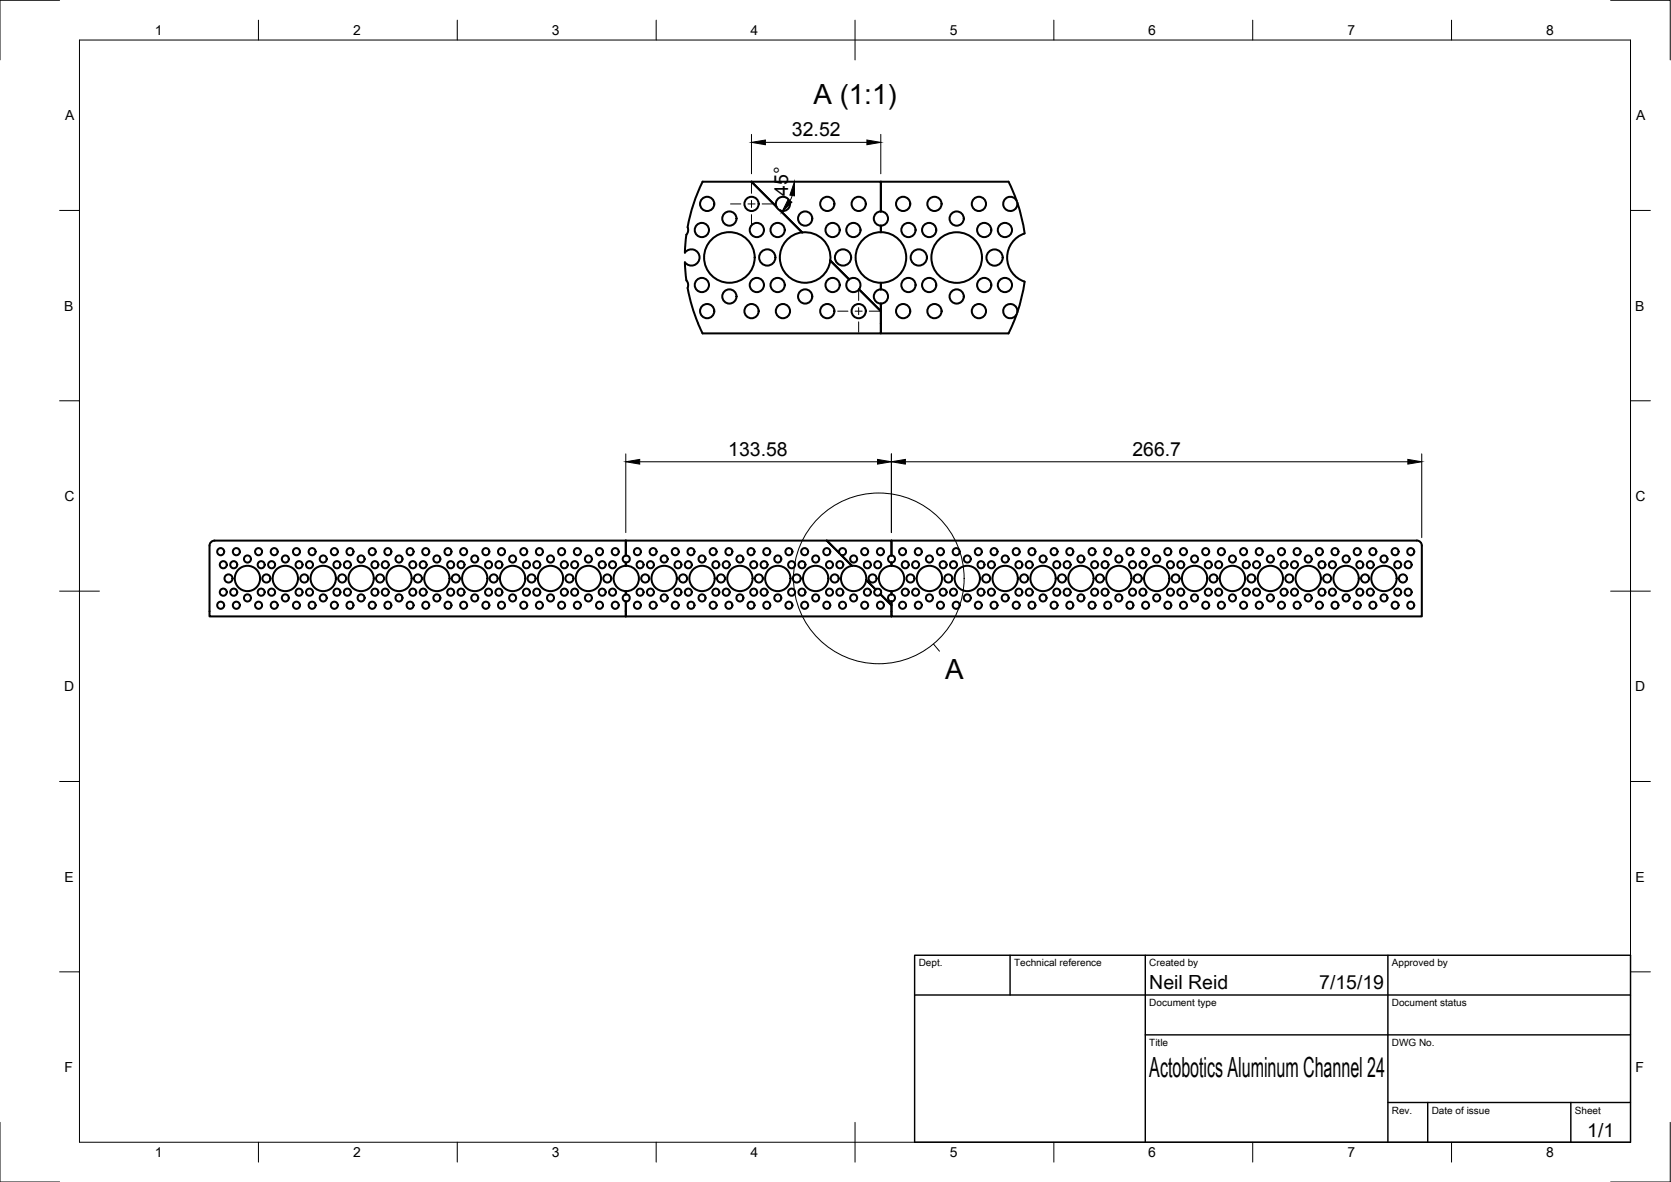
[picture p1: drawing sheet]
<svg xmlns="http://www.w3.org/2000/svg" width="420mm" height="297mm" viewBox="0 0 420 297" stroke-linecap="round" stroke-linejoin="round" font-family="sans-serif">
<!-- layer: Visible -->
<g fill="none" stroke="#000" stroke-width=".51">
<path d="M172.6 59l-.4 4.5a2.04 2.04 0 0 1 3-.3 2.04 2.04 0 0 1 0 3 2.04 2.04 0 0 1-3-.3l.4 4.6M176.7 45.7h12.3M176.7 45.6a43 43 0 0 0-3.8 11.5l.1 .8-.4 1.1M189 45.7h32.5v7.5v-7.5h32.1l2 4.8a1.79 1.79 0 0 0-3-.4 1.79 1.79 0 0 0 1 2.8 1.79 1.79 0 0 0 2.2-2.1l1.2 4.3 .6 3.6M189 45.7l6.2 6.2M195.2 51.9a1.79 1.79 0 0 1 1.4-2.4 1.79 1.79 0 0 1 2 2 1.79 1.79 0 0 1-2.4 1.4M195.2 51.9l.4 .6 .6 .4M196.2 52.9l5.5 5.5M201.7 58.4a6.4 6.4 0 0 0-5.6 6.6 6.4 6.4 0 0 0 6.1 6.1 6.4 6.4 0 0 0 6.6-5.7M201.7 58.4a6.4 6.4 0 0 1 7.1 7.1M221.5 56.7v1.7M257.6 58.7a6.4 6.4 0 0 0-4.4 6 6.4 6.4 0 0 0 4.4 6.1"/>
<path d="M172.6 70.5l.4 .7a16.1 16.1 0 0 0 1.2 6.5l1.3 3.5 1.2 2.6h44.8v-2.6M208.7 65.5l4.8 4.7M221.5 78.2l-5.5-5.5 5.5 5.5v3M221.5 71.1v1.6M221.5 76.3v4.9M257.6 70.8l-.8 4.4-1 3.4a1.79 1.79 0 0 0-2.2-2.1 1.79 1.79 0 0 0-1 2.9 1.79 1.79 0 0 0 3-.4l-.8 2.2M221.5 81.2v2.6h32.1l1.1-2.6M157.4 139.6a.88 .88 0 0 1 1 .9 .88 .88 0 0 1-1 .9M157.4 135.9v3.7M157.4 139.6a.88 .88 0 0 0-.8 .9 .88 .88 0 0 0 .8 .9M207.9 135.9h16.3v3.7v-3.7l132-.1a1.27 1.27 0 0 1 1.3 1.3v17.8h-133.3v-3.7M207.9 135.9h-153.9a1.27 1.27 0 0 0-1.3 1.2v17.8h104.7v-3.7"/>
<path d="M207.9 135.9l3.1 3.1M211 139a.9 .9 0 0 1 .8-1.2 .9 .9 0 0 1 .9 1 .9 .9 0 0 1-1.2 .7M211 139l.5 .5M211.5 139.5l2.7 2.7M157.4 141.4v.8M157.4 148.6v.8M157.4 142.2a3.2 3.2 0 0 1 3.3 3.2 3.2 3.2 0 0 1-3.3 3.2M157.4 142.2a3.2 3.2 0 0 0-3.1 3.2 3.2 3.2 0 0 0 3.1 3.2M157.4 149.4a.88 .88 0 0 0-.8 .9 .88 .88 0 0 0 .8 .8M157.4 149.4a.9 .9 0 0 1 .9 .9 .9 .9 0 0 1-.9 .9M217.8 145.7l2.4 2.4M220.2 148.1a.88 .88 0 0 0-.1 1.4 .88 .88 0 0 0 1.3-.2"/>
<path d="M220.2 148.1a.88 .88 0 0 1 1.1 .1 .88 .88 0 0 1 .1 1.1M221.4 149.4l2.8 2.7v2.8h-66.8v-3.7M221.4 149.4l2.8 2.7M224.2 141.4v.8M224.2 148.6v.8M224.2 142.2a3.2 3.2 0 0 1 3.2 3.2 3.2 3.2 0 0 1-3.2 3.2M224.2 149.4a.9 .9 0 0 1 .8 .9 .9 .9 0 0 1-.8 .9M224.2 149.4a.9 .9 0 0 0-.9 .9 .9 .9 0 0 0 .9 .9M224.2 142.2a3.2 3.2 0 0 0-3.2 3.2 3.2 3.2 0 0 0 3.2 3.2"/>
<circle cx="176.5" cy="57.8" r="1.79"/>
<circle cx="177.8" cy="51.2" r="1.79"/>
<circle cx="183.4" cy="54.9" r="1.79"/>
<circle cx="189" cy="51.2" r="1.79"/>
<circle cx="190.3" cy="57.8" r="1.79"/>
<circle cx="195.5" cy="57.8" r="1.79"/>
<circle cx="202.4" cy="54.9" r="1.79"/>
<circle cx="208" cy="51.2" r="1.79"/>
<circle cx="209.3" cy="57.8" r="1.79"/>
<circle cx="214.6" cy="57.8" r="1.79"/>
<circle cx="215.9" cy="51.2" r="1.79"/>
<circle cx="221.5" cy="54.9" r="1.79"/>
<circle cx="227.1" cy="51.2" r="1.79"/>
<circle cx="228.4" cy="57.8" r="1.79"/>
<circle cx="233.6" cy="57.8" r="1.79"/>
<circle cx="235" cy="51.2" r="1.79"/>
<circle cx="240.5" cy="54.9" r="1.79"/>
<circle cx="246.1" cy="51.2" r="1.79"/>
<circle cx="247.5" cy="57.8" r="1.79"/>
<circle cx="252.7" cy="57.8" r="1.79"/>
<circle cx="176.5" cy="71.6" r="1.79"/>
<circle cx="177.8" cy="78.2" r="1.79"/>
<circle cx="183.4" cy="64.7" r="6.4"/>
<circle cx="183.4" cy="74.5" r="1.79"/>
<circle cx="189" cy="78.2" r="1.79"/>
<circle cx="190.3" cy="71.6" r="1.79"/>
<circle cx="192.9" cy="64.7" r="2.04"/>
<circle cx="195.5" cy="71.6" r="1.79"/>
<circle cx="196.9" cy="78.2" r="1.79"/>
<circle cx="202.4" cy="74.5" r="1.79"/>
<circle cx="208" cy="78.2" r="1.79"/>
<circle cx="209.3" cy="71.6" r="1.79"/>
<circle cx="212" cy="64.7" r="2.04"/>
<circle cx="214.6" cy="71.6" r="1.79"/>
<circle cx="215.9" cy="78.2" r="1.79"/>
<circle cx="221.5" cy="74.5" r="1.79"/>
<circle cx="221.5" cy="64.7" r="6.4"/>
<circle cx="227.1" cy="78.2" r="1.79"/>
<circle cx="228.4" cy="71.6" r="1.79"/>
<circle cx="231" cy="64.7" r="2.04"/>
<circle cx="233.6" cy="71.6" r="1.79"/>
<circle cx="235" cy="78.2" r="1.79"/>
<circle cx="240.5" cy="64.7" r="6.4"/>
<circle cx="240.5" cy="74.5" r="1.79"/>
<circle cx="246.1" cy="78.2" r="1.79"/>
<circle cx="247.5" cy="71.6" r="1.79"/>
<circle cx="250.1" cy="64.7" r="2.04"/>
<circle cx="252.7" cy="71.6" r="1.79"/>
<circle cx="55.5" cy="138.6" r=".89"/>
<circle cx="59.4" cy="138.6" r=".89"/>
<circle cx="65" cy="138.6" r=".89"/>
<circle cx="68.9" cy="138.6" r=".89"/>
<circle cx="74.5" cy="138.6" r=".89"/>
<circle cx="78.5" cy="138.6" r=".89"/>
<circle cx="84.1" cy="138.6" r=".89"/>
<circle cx="88" cy="138.6" r=".89"/>
<circle cx="93.6" cy="138.6" r=".89"/>
<circle cx="97.5" cy="138.6" r=".89"/>
<circle cx="103.1" cy="138.6" r=".89"/>
<circle cx="107" cy="138.6" r=".89"/>
<circle cx="112.6" cy="138.6" r=".89"/>
<circle cx="116.6" cy="138.6" r=".89"/>
<circle cx="122.2" cy="138.6" r=".89"/>
<circle cx="126.1" cy="138.6" r=".89"/>
<circle cx="131.7" cy="138.6" r=".89"/>
<circle cx="135.6" cy="138.6" r=".89"/>
<circle cx="141.2" cy="138.6" r=".89"/>
<circle cx="145.2" cy="138.6" r=".89"/>
<circle cx="150.7" cy="138.6" r=".89"/>
<circle cx="154.7" cy="138.6" r=".89"/>
<circle cx="160.3" cy="138.6" r=".89"/>
<circle cx="164.2" cy="138.6" r=".89"/>
<circle cx="169.8" cy="138.6" r=".89"/>
<circle cx="173.7" cy="138.6" r=".89"/>
<circle cx="179.3" cy="138.6" r=".89"/>
<circle cx="183.3" cy="138.6" r=".89"/>
<circle cx="188.8" cy="138.6" r=".89"/>
<circle cx="192.8" cy="138.6" r=".89"/>
<circle cx="198.4" cy="138.6" r=".89"/>
<circle cx="202.3" cy="138.6" r=".89"/>
<circle cx="207.9" cy="138.6" r=".89"/>
<circle cx="217.4" cy="138.6" r=".89"/>
<circle cx="221.4" cy="138.6" r=".89"/>
<circle cx="226.9" cy="138.6" r=".89"/>
<circle cx="230.9" cy="138.6" r=".89"/>
<circle cx="236.5" cy="138.6" r=".89"/>
<circle cx="240.4" cy="138.6" r=".89"/>
<circle cx="246" cy="138.6" r=".89"/>
<circle cx="249.9" cy="138.6" r=".89"/>
<circle cx="255.5" cy="138.6" r=".89"/>
<circle cx="259.5" cy="138.6" r=".89"/>
<circle cx="265" cy="138.6" r=".89"/>
<circle cx="269" cy="138.6" r=".89"/>
<circle cx="274.6" cy="138.6" r=".89"/>
<circle cx="278.5" cy="138.6" r=".89"/>
<circle cx="284.1" cy="138.6" r=".89"/>
<circle cx="288" cy="138.6" r=".89"/>
<circle cx="293.6" cy="138.6" r=".89"/>
<circle cx="297.6" cy="138.6" r=".89"/>
<circle cx="303.2" cy="138.6" r=".89"/>
<circle cx="307.1" cy="138.6" r=".89"/>
<circle cx="312.7" cy="138.6" r=".89"/>
<circle cx="316.6" cy="138.6" r=".89"/>
<circle cx="322.2" cy="138.6" r=".89"/>
<circle cx="326.1" cy="138.6" r=".89"/>
<circle cx="331.7" cy="138.6" r=".89"/>
<circle cx="335.7" cy="138.6" r=".89"/>
<circle cx="341.3" cy="138.6" r=".89"/>
<circle cx="345.2" cy="138.6" r=".89"/>
<circle cx="350.8" cy="138.6" r=".89"/>
<circle cx="354.7" cy="138.6" r=".89"/>
<circle cx="55.5" cy="152.1" r=".89"/>
<circle cx="56.1" cy="141.9" r=".89"/>
<circle cx="56.1" cy="148.8" r=".89"/>
<circle cx="57.4" cy="145.4" r="1.01"/>
<circle cx="58.8" cy="141.9" r=".89"/>
<circle cx="58.8" cy="148.8" r=".89"/>
<circle cx="59.4" cy="152.1" r=".89"/>
<circle cx="62.2" cy="150.3" r=".89"/>
<circle cx="62.2" cy="140.5" r=".89"/>
<circle cx="62.2" cy="145.4" r="3.2"/>
<circle cx="65" cy="152.1" r=".89"/>
<circle cx="65.7" cy="141.9" r=".89"/>
<circle cx="65.7" cy="148.8" r=".89"/>
<circle cx="67" cy="145.4" r="1.01"/>
<circle cx="68.3" cy="141.9" r=".89"/>
<circle cx="68.3" cy="148.8" r=".89"/>
<circle cx="68.9" cy="152.1" r=".89"/>
<circle cx="71.7" cy="150.3" r=".89"/>
<circle cx="71.7" cy="140.5" r=".89"/>
<circle cx="71.7" cy="145.4" r="3.2"/>
<circle cx="74.5" cy="152.1" r=".89"/>
<circle cx="75.2" cy="148.8" r=".89"/>
<circle cx="75.2" cy="141.9" r=".89"/>
<circle cx="76.5" cy="145.4" r="1.01"/>
<circle cx="77.8" cy="141.9" r=".89"/>
<circle cx="77.8" cy="148.8" r=".89"/>
<circle cx="78.5" cy="152.1" r=".89"/>
<circle cx="81.3" cy="140.5" r=".89"/>
<circle cx="81.3" cy="150.3" r=".89"/>
<circle cx="81.3" cy="145.4" r="3.2"/>
<circle cx="84.1" cy="152.1" r=".89"/>
<circle cx="84.7" cy="141.9" r=".89"/>
<circle cx="84.7" cy="148.8" r=".89"/>
<circle cx="86" cy="145.4" r="1.01"/>
<circle cx="87.3" cy="148.8" r=".89"/>
<circle cx="87.3" cy="141.9" r=".89"/>
<circle cx="88" cy="152.1" r=".89"/>
<circle cx="90.8" cy="150.3" r=".89"/>
<circle cx="90.8" cy="140.5" r=".89"/>
<circle cx="90.8" cy="145.4" r="3.2"/>
<circle cx="93.6" cy="152.1" r=".89"/>
<circle cx="94.3" cy="141.9" r=".89"/>
<circle cx="94.3" cy="148.8" r=".89"/>
<circle cx="95.5" cy="145.4" r="1.01"/>
<circle cx="96.9" cy="141.9" r=".89"/>
<circle cx="96.9" cy="148.8" r=".89"/>
<circle cx="97.5" cy="152.1" r=".89"/>
<circle cx="100.3" cy="150.3" r=".89"/>
<circle cx="100.3" cy="140.5" r=".89"/>
<circle cx="100.3" cy="145.4" r="3.2"/>
<circle cx="103.1" cy="152.1" r=".89"/>
<circle cx="103.8" cy="141.9" r=".89"/>
<circle cx="103.8" cy="148.8" r=".89"/>
<circle cx="105.1" cy="145.4" r="1.01"/>
<circle cx="106.4" cy="148.8" r=".89"/>
<circle cx="106.4" cy="141.9" r=".89"/>
<circle cx="107" cy="152.1" r=".89"/>
<circle cx="109.8" cy="140.5" r=".89"/>
<circle cx="109.8" cy="150.3" r=".89"/>
<circle cx="109.8" cy="145.4" r="3.2"/>
<circle cx="112.6" cy="152.1" r=".89"/>
<circle cx="113.3" cy="148.8" r=".89"/>
<circle cx="113.3" cy="141.9" r=".89"/>
<circle cx="114.6" cy="145.4" r="1.01"/>
<circle cx="115.9" cy="141.9" r=".89"/>
<circle cx="115.9" cy="148.8" r=".89"/>
<circle cx="116.6" cy="152.1" r=".89"/>
<circle cx="119.4" cy="150.3" r=".89"/>
<circle cx="119.4" cy="140.5" r=".89"/>
<circle cx="119.4" cy="145.4" r="3.2"/>
<circle cx="122.2" cy="152.1" r=".89"/>
<circle cx="122.8" cy="141.9" r=".89"/>
<circle cx="122.8" cy="148.8" r=".89"/>
<circle cx="124.1" cy="145.4" r="1.01"/>
<circle cx="125.4" cy="148.8" r=".89"/>
<circle cx="125.4" cy="141.9" r=".89"/>
<circle cx="126.1" cy="152.1" r=".89"/>
<circle cx="128.9" cy="150.3" r=".89"/>
<circle cx="128.9" cy="140.5" r=".89"/>
<circle cx="128.9" cy="145.4" r="3.2"/>
<circle cx="131.7" cy="152.1" r=".89"/>
<circle cx="132.4" cy="148.8" r=".89"/>
<circle cx="132.4" cy="141.9" r=".89"/>
<circle cx="133.6" cy="145.4" r="1.01"/>
<circle cx="135" cy="141.9" r=".89"/>
<circle cx="135" cy="148.8" r=".89"/>
<circle cx="135.6" cy="152.1" r=".89"/>
<circle cx="138.4" cy="150.3" r=".89"/>
<circle cx="138.4" cy="140.5" r=".89"/>
<circle cx="138.4" cy="145.4" r="3.2"/>
<circle cx="141.2" cy="152.1" r=".89"/>
<circle cx="141.9" cy="141.9" r=".89"/>
<circle cx="141.9" cy="148.8" r=".89"/>
<circle cx="143.2" cy="145.4" r="1.01"/>
<circle cx="144.5" cy="141.9" r=".89"/>
<circle cx="144.5" cy="148.8" r=".89"/>
<circle cx="145.2" cy="152.1" r=".89"/>
<circle cx="147.9" cy="140.5" r=".89"/>
<circle cx="147.9" cy="150.3" r=".89"/>
<circle cx="147.9" cy="145.4" r="3.2"/>
<circle cx="150.7" cy="152.1" r=".89"/>
<circle cx="151.4" cy="148.8" r=".89"/>
<circle cx="151.4" cy="141.9" r=".89"/>
<circle cx="152.7" cy="145.4" r="1.01"/>
<circle cx="154" cy="148.8" r=".89"/>
<circle cx="154" cy="141.9" r=".89"/>
<circle cx="154.7" cy="152.1" r=".89"/>
<circle cx="160.3" cy="152.1" r=".89"/>
<circle cx="160.9" cy="148.8" r=".89"/>
<circle cx="160.9" cy="141.9" r=".89"/>
<circle cx="162.2" cy="145.4" r="1.01"/>
<circle cx="163.5" cy="141.9" r=".89"/>
<circle cx="163.5" cy="148.8" r=".89"/>
<circle cx="164.2" cy="152.1" r=".89"/>
<circle cx="167" cy="140.5" r=".89"/>
<circle cx="167" cy="150.3" r=".89"/>
<circle cx="167" cy="145.4" r="3.2"/>
<circle cx="169.8" cy="152.1" r=".89"/>
<circle cx="170.5" cy="148.8" r=".89"/>
<circle cx="170.5" cy="141.9" r=".89"/>
<circle cx="171.7" cy="145.4" r="1.01"/>
<circle cx="173.1" cy="148.8" r=".89"/>
<circle cx="173.1" cy="141.9" r=".89"/>
<circle cx="173.7" cy="152.1" r=".89"/>
<circle cx="176.5" cy="150.3" r=".89"/>
<circle cx="176.5" cy="140.5" r=".89"/>
<circle cx="176.5" cy="145.4" r="3.2"/>
<circle cx="179.3" cy="152.1" r=".89"/>
<circle cx="180" cy="141.9" r=".89"/>
<circle cx="180" cy="148.8" r=".89"/>
<circle cx="181.3" cy="145.4" r="1.01"/>
<circle cx="182.6" cy="148.8" r=".89"/>
<circle cx="182.6" cy="141.9" r=".89"/>
<circle cx="183.3" cy="152.1" r=".89"/>
<circle cx="186" cy="140.5" r=".89"/>
<circle cx="186" cy="150.3" r=".89"/>
<circle cx="186" cy="145.4" r="3.2"/>
<circle cx="188.8" cy="152.1" r=".89"/>
<circle cx="189.5" cy="148.8" r=".89"/>
<circle cx="189.5" cy="141.9" r=".89"/>
<circle cx="190.8" cy="145.4" r="1.01"/>
<circle cx="192.1" cy="148.8" r=".89"/>
<circle cx="192.1" cy="141.9" r=".89"/>
<circle cx="192.8" cy="152.1" r=".89"/>
<circle cx="195.6" cy="150.3" r=".89"/>
<circle cx="195.6" cy="140.5" r=".89"/>
<circle cx="195.6" cy="145.4" r="3.2"/>
<circle cx="198.4" cy="152.1" r=".89"/>
<circle cx="199" cy="141.9" r=".89"/>
<circle cx="199" cy="148.8" r=".89"/>
<circle cx="200.3" cy="145.4" r="1.01"/>
<circle cx="201.6" cy="148.8" r=".89"/>
<circle cx="201.6" cy="141.9" r=".89"/>
<circle cx="202.3" cy="152.1" r=".89"/>
<circle cx="205.1" cy="150.3" r=".89"/>
<circle cx="205.1" cy="140.5" r=".89"/>
<circle cx="205.1" cy="145.4" r="3.2"/>
<circle cx="207.9" cy="152.1" r=".89"/>
<circle cx="208.6" cy="141.9" r=".89"/>
<circle cx="208.6" cy="148.8" r=".89"/>
<circle cx="209.9" cy="145.4" r="1.01"/>
<circle cx="211.2" cy="141.9" r=".89"/>
<circle cx="211.2" cy="148.8" r=".89"/>
<circle cx="211.8" cy="152.1" r=".89"/>
<circle cx="214.6" cy="140.5" r=".89"/>
<circle cx="214.6" cy="150.3" r=".89"/>
<circle cx="214.6" cy="145.4" r="3.2"/>
<circle cx="217.4" cy="152.1" r=".89"/>
<circle cx="218.1" cy="148.8" r=".89"/>
<circle cx="218.1" cy="141.9" r=".89"/>
<circle cx="219.4" cy="145.4" r="1.01"/>
<circle cx="220.7" cy="141.9" r=".89"/>
<circle cx="221.4" cy="152.1" r=".89"/>
<circle cx="224.2" cy="140.5" r=".89"/>
<circle cx="226.9" cy="152.1" r=".89"/>
<circle cx="227.6" cy="141.9" r=".89"/>
<circle cx="227.6" cy="148.8" r=".89"/>
<circle cx="228.9" cy="145.4" r="1.01"/>
<circle cx="230.2" cy="141.9" r=".89"/>
<circle cx="230.2" cy="148.8" r=".89"/>
<circle cx="230.9" cy="152.1" r=".89"/>
<circle cx="233.7" cy="140.5" r=".89"/>
<circle cx="233.7" cy="150.3" r=".89"/>
<circle cx="233.7" cy="145.4" r="3.2"/>
<circle cx="236.5" cy="152.1" r=".89"/>
<circle cx="237.1" cy="141.9" r=".89"/>
<circle cx="237.1" cy="148.8" r=".89"/>
<circle cx="238.4" cy="145.4" r="1.01"/>
<circle cx="239.7" cy="148.8" r=".89"/>
<circle cx="239.7" cy="141.9" r=".89"/>
<circle cx="240.4" cy="152.1" r=".89"/>
<circle cx="243.2" cy="150.3" r=".89"/>
<circle cx="243.2" cy="140.5" r=".89"/>
<circle cx="243.2" cy="145.4" r="3.2"/>
<circle cx="246" cy="152.1" r=".89"/>
<circle cx="246.7" cy="148.8" r=".89"/>
<circle cx="246.7" cy="141.9" r=".89"/>
<circle cx="248" cy="145.4" r="1.01"/>
<circle cx="249.3" cy="141.9" r=".89"/>
<circle cx="249.3" cy="148.8" r=".89"/>
<circle cx="249.9" cy="152.1" r=".89"/>
<circle cx="252.7" cy="140.5" r=".89"/>
<circle cx="252.7" cy="150.3" r=".89"/>
<circle cx="252.7" cy="145.4" r="3.2"/>
<circle cx="255.5" cy="152.1" r=".89"/>
<circle cx="256.2" cy="148.8" r=".89"/>
<circle cx="256.2" cy="141.9" r=".89"/>
<circle cx="257.5" cy="145.4" r="1.01"/>
<circle cx="258.8" cy="148.8" r=".89"/>
<circle cx="258.8" cy="141.9" r=".89"/>
<circle cx="259.5" cy="152.1" r=".89"/>
<circle cx="262.3" cy="150.3" r=".89"/>
<circle cx="262.3" cy="140.5" r=".89"/>
<circle cx="262.3" cy="145.4" r="3.2"/>
<circle cx="265" cy="152.1" r=".89"/>
<circle cx="265.7" cy="141.9" r=".89"/>
<circle cx="265.7" cy="148.8" r=".89"/>
<circle cx="267" cy="145.4" r="1.01"/>
<circle cx="268.3" cy="148.8" r=".89"/>
<circle cx="268.3" cy="141.9" r=".89"/>
<circle cx="269" cy="152.1" r=".89"/>
<circle cx="271.8" cy="150.3" r=".89"/>
<circle cx="271.8" cy="140.5" r=".89"/>
<circle cx="271.8" cy="145.4" r="3.2"/>
<circle cx="274.6" cy="152.1" r=".89"/>
<circle cx="275.2" cy="141.9" r=".89"/>
<circle cx="275.2" cy="148.8" r=".89"/>
<circle cx="276.5" cy="145.4" r="1.01"/>
<circle cx="277.8" cy="141.9" r=".89"/>
<circle cx="277.8" cy="148.8" r=".89"/>
<circle cx="278.5" cy="152.1" r=".89"/>
<circle cx="281.3" cy="150.3" r=".89"/>
<circle cx="281.3" cy="140.5" r=".89"/>
<circle cx="281.3" cy="145.4" r="3.2"/>
<circle cx="284.1" cy="152.1" r=".89"/>
<circle cx="284.8" cy="148.8" r=".89"/>
<circle cx="284.8" cy="141.9" r=".89"/>
<circle cx="286.1" cy="145.4" r="1.01"/>
<circle cx="287.4" cy="148.8" r=".89"/>
<circle cx="287.4" cy="141.9" r=".89"/>
<circle cx="288" cy="152.1" r=".89"/>
<circle cx="290.8" cy="140.5" r=".89"/>
<circle cx="290.8" cy="150.3" r=".89"/>
<circle cx="290.8" cy="145.4" r="3.2"/>
<circle cx="293.6" cy="152.1" r=".89"/>
<circle cx="294.3" cy="141.9" r=".89"/>
<circle cx="294.3" cy="148.8" r=".89"/>
<circle cx="295.6" cy="145.4" r="1.01"/>
<circle cx="296.9" cy="148.8" r=".89"/>
<circle cx="296.9" cy="141.9" r=".89"/>
<circle cx="297.6" cy="152.1" r=".89"/>
<circle cx="300.4" cy="150.3" r=".89"/>
<circle cx="300.4" cy="140.5" r=".89"/>
<circle cx="300.4" cy="145.4" r="3.2"/>
<circle cx="303.2" cy="152.1" r=".89"/>
<circle cx="303.8" cy="148.8" r=".89"/>
<circle cx="303.8" cy="141.9" r=".89"/>
<circle cx="305.1" cy="145.4" r="1.01"/>
<circle cx="306.4" cy="148.8" r=".89"/>
<circle cx="306.4" cy="141.9" r=".89"/>
<circle cx="307.1" cy="152.1" r=".89"/>
<circle cx="309.9" cy="140.5" r=".89"/>
<circle cx="309.9" cy="150.3" r=".89"/>
<circle cx="309.9" cy="145.4" r="3.2"/>
<circle cx="312.7" cy="152.1" r=".89"/>
<circle cx="313.3" cy="148.8" r=".89"/>
<circle cx="313.3" cy="141.9" r=".89"/>
<circle cx="314.6" cy="145.4" r="1.01"/>
<circle cx="315.9" cy="141.9" r=".89"/>
<circle cx="315.9" cy="148.8" r=".89"/>
<circle cx="316.6" cy="152.1" r=".89"/>
<circle cx="319.4" cy="150.3" r=".89"/>
<circle cx="319.4" cy="140.5" r=".89"/>
<circle cx="319.4" cy="145.4" r="3.2"/>
<circle cx="322.2" cy="152.1" r=".89"/>
<circle cx="322.9" cy="148.8" r=".89"/>
<circle cx="322.9" cy="141.9" r=".89"/>
<circle cx="324.2" cy="145.4" r="1.01"/>
<circle cx="325.5" cy="141.9" r=".89"/>
<circle cx="325.5" cy="148.8" r=".89"/>
<circle cx="326.1" cy="152.1" r=".89"/>
<circle cx="328.9" cy="140.5" r=".89"/>
<circle cx="328.9" cy="150.3" r=".89"/>
<circle cx="328.9" cy="145.4" r="3.2"/>
<circle cx="331.7" cy="152.1" r=".89"/>
<circle cx="332.4" cy="141.9" r=".89"/>
<circle cx="332.4" cy="148.8" r=".89"/>
<circle cx="333.7" cy="145.4" r="1.01"/>
<circle cx="335" cy="148.8" r=".89"/>
<circle cx="335" cy="141.9" r=".89"/>
<circle cx="335.7" cy="152.1" r=".89"/>
<circle cx="338.5" cy="140.5" r=".89"/>
<circle cx="338.5" cy="150.3" r=".89"/>
<circle cx="338.5" cy="145.4" r="3.2"/>
<circle cx="341.3" cy="152.1" r=".89"/>
<circle cx="341.9" cy="141.9" r=".89"/>
<circle cx="341.9" cy="148.8" r=".89"/>
<circle cx="343.2" cy="145.4" r="1.01"/>
<circle cx="344.5" cy="148.8" r=".89"/>
<circle cx="344.5" cy="141.9" r=".89"/>
<circle cx="345.2" cy="152.1" r=".89"/>
<circle cx="348" cy="140.5" r=".89"/>
<circle cx="348" cy="150.3" r=".89"/>
<circle cx="348" cy="145.4" r="3.2"/>
<circle cx="350.8" cy="152.1" r=".89"/>
<circle cx="351.4" cy="148.8" r=".89"/>
<circle cx="351.4" cy="141.9" r=".89"/>
<circle cx="352.7" cy="145.4" r="1.01"/>
<circle cx="354.1" cy="141.9" r=".89"/>
<circle cx="354.1" cy="148.8" r=".89"/>
<circle cx="354.7" cy="152.1" r=".89"/>
</g>
<!-- layer: Border -->
<g fill="none" stroke="#000" stroke-width=".25">
<path d="M15 .1h-15v15M20 10.1h390v276.9h-390zM65 5.1v5M115 5.1v5M165 5.1v5M215 5.1v10M265 5.1v5M315 5.1v5M365 5.1v5M405 .1h15v15M15 52.9h5M410 52.9h5"/>
<path d="M15 100.7h5M410 100.7h5M15 148.6h10M405 148.6h10M15 196.4h5M410 196.4h5M15 244.2h5M410 244.2h5M0 282.1v14.9h15M65 287v5M115 287v5M165 287v5"/>
<path d="M215 282.1v9.9M265 287v5M315 287v5M365 287v5M420 282.1v14.9h-15"/>
</g>
<!-- layer: TitleBlock -->
<path d="M230 240.1h180v46.9h-180zM230 250h180M254 240.1v9.9M288 240.1v46.9M349 240.1v46.9M288 260.1h122M349 277.1h61M359 277.1v9.9M395 277.1v9.9" fill="none" stroke="#000" stroke-width=".36"/>
<!-- layer: Annotations -->
<g fill="none" stroke="#000" stroke-width=".25">
<path d="M234.7 161.8l1.5 1.8"/>
<circle cx="221" cy="145.3" r="21.5"/>
</g>
<!-- layer: Dimensions -->
<path d="M189 33.8v9.9M192.4 35.8h25.6M221.5 33.8v9.9M196.6 53.3l1.4 1.4M199.2 49.1l-.6 1.4M157.4 114.1v19.7M160.8 116h59.8M224.1 114.1v19.7M227.6 116h126.4M357.5 114.1v21" fill="none" stroke="#000" stroke-width=".25"/>
<path d="M189 35.8l3.4-.6v1.2zM218 35.2l3.5 .6-3.5 .6zM199.7 45.7l.1 3.5-1.2-.2zM198.2 50.1l.9 .7-2.5 2.5zM157.4 116l3.4-.5v1.1zM220.6 115.5l3.5 .5-3.5 .6zM224.1 116l3.5-.5v1.1zM354 115.5l3.5 .5-3.5 .6z" fill="#000" stroke="#000" stroke-width=".25"/>
<!-- layer: Center Lines -->
<path d="M183.7 51.3h2.6M188.1 51.3h1.7M189 46v2.6M189 50.4v1.7M189 53.9v2.6M191.6 51.3h2.6M210.6 78.2h2.6M215 78.2h1.8M215.9 72.9v2.6M215.9 77.3v1.8M218.6 78.2h2.6M215.9 80.9v2.6" fill="none" stroke="#000" stroke-width=".25"/>
<g font-size="7">
<text x="204.6" y="26.1">A (1:1)</text>
<text x="237.7" y="170.7">A</text>
<text x="289" y="270.6">Actobotics Aluminum Channel 24</text>
</g>
<g font-size="4.9">
<text x="199.1" y="34.2">32.52</text>
<text x="198.2" y="49.3" transform="rotate(-90 198.2 49.3)">45°</text>
<text x="183.1" y="114.5">133.58</text>
<text x="284.8" y="114.5">266.7</text>
<text x="289" y="248.5">Neil Reid</text>
<text x="331.7" y="248.5">7/15/19</text>
<text x="399.1" y="285.7">1/1</text>
</g>
<g font-size="3.5">
<text x="39" y="8.8">1</text>
<text x="88.8" y="8.8">2</text>
<text x="138.8" y="8.8">3</text>
<text x="188.7" y="8.8">4</text>
<text x="238.8" y="8.8">5</text>
<text x="288.7" y="8.8">6</text>
<text x="338.8" y="8.8">7</text>
<text x="388.8" y="8.8">8</text>
<text x="16.4" y="30.2">A</text>
<text x="411.4" y="30.2">A</text>
<text x="16.2" y="78">B</text>
<text x="411.2" y="78">B</text>
<text x="16.2" y="125.9">C</text>
<text x="411.2" y="125.9">C</text>
<text x="16.2" y="173.7">D</text>
<text x="411.2" y="173.7">D</text>
<text x="16.2" y="221.6">E</text>
<text x="411.2" y="221.6">E</text>
<text x="16.2" y="269.4">F</text>
<text x="411.2" y="269.4">F</text>
<text x="39" y="290.8">1</text>
<text x="88.8" y="290.8">2</text>
<text x="138.8" y="290.8">3</text>
<text x="188.7" y="290.8">4</text>
<text x="238.8" y="290.8">5</text>
<text x="288.7" y="290.8">6</text>
<text x="338.8" y="290.8">7</text>
<text x="388.8" y="290.8">8</text>
</g>
<g font-size="2.5">
<text x="231" y="242.9">Dept.</text>
<text x="255" y="242.9">Technical reference</text>
<text x="289" y="242.9">Created by</text>
<text x="350" y="242.9">Approved by</text>
<text x="289" y="252.8">Document type</text>
<text x="350" y="252.8">Document status</text>
<text x="289" y="262.9">Title</text>
<text x="350" y="262.9">DWG No.</text>
<text x="350" y="279.9">Rev.</text>
<text x="360" y="279.9">Date of issue</text>
<text x="396" y="279.9">Sheet</text>
</g>
</svg>
